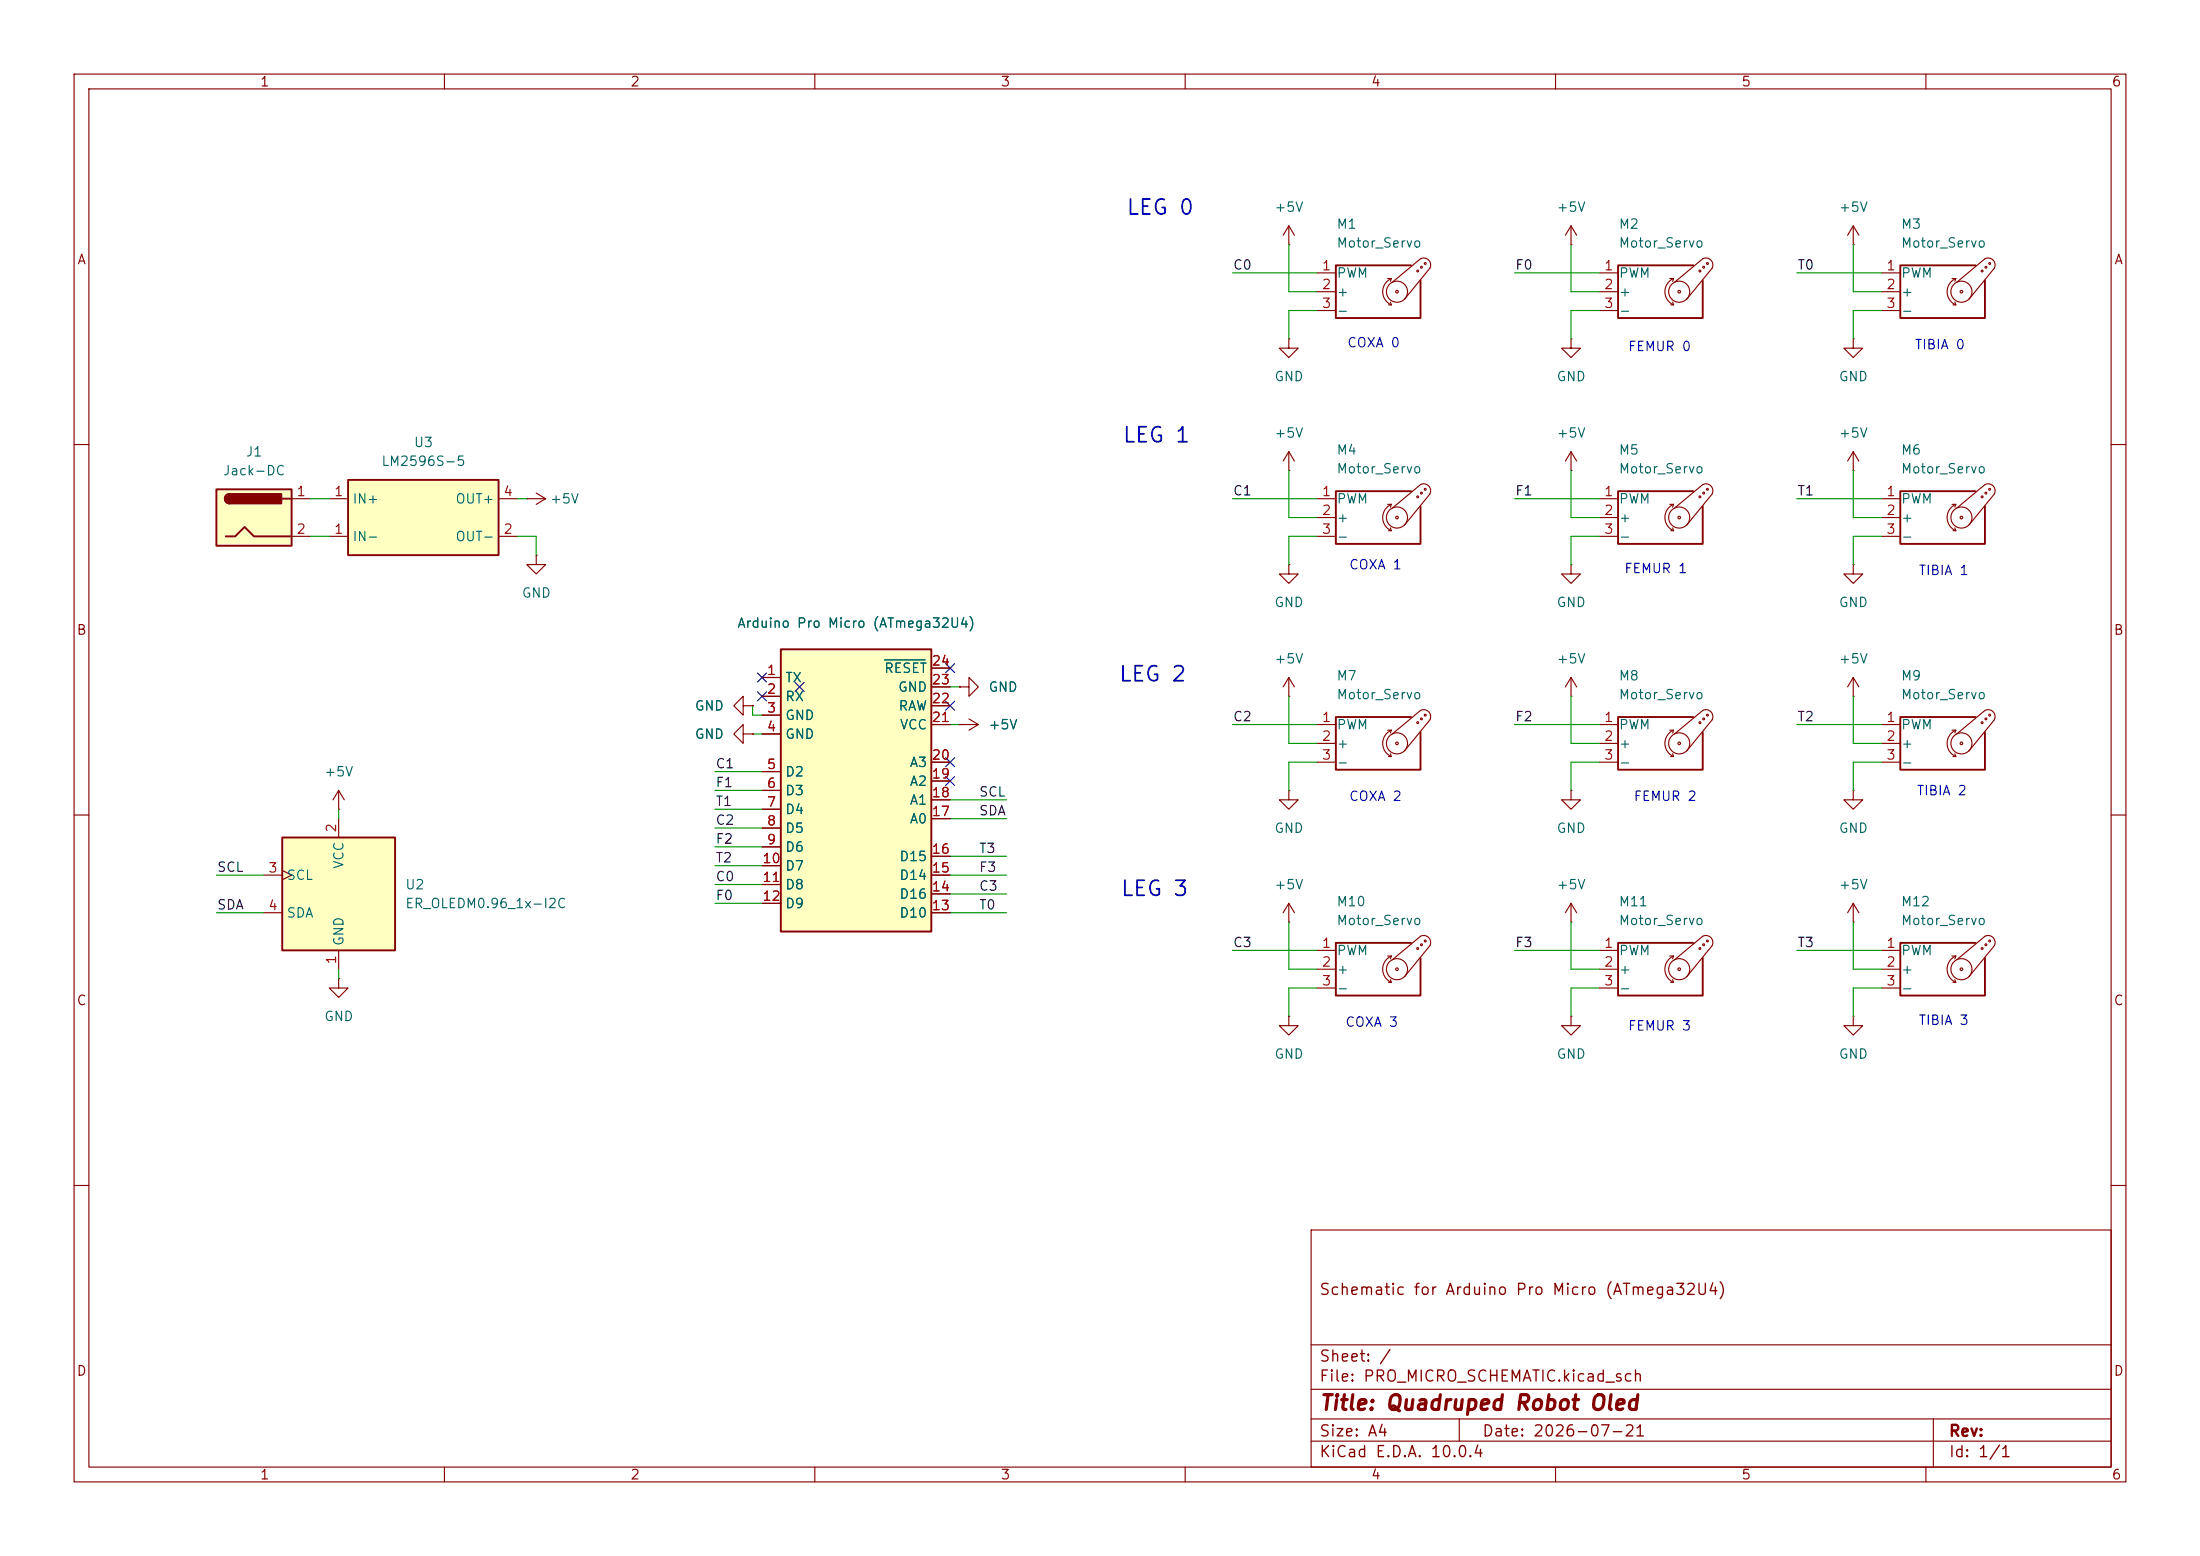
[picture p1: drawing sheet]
<svg xmlns="http://www.w3.org/2000/svg" width="297mm" height="210mm" viewBox="0 0 297 210" stroke-linecap="round" stroke-linejoin="round" font-family="sans-serif">
<g fill="none" stroke="#840000" stroke-width=".15">
<path d="M10 10h277v190h-277zM12 12h273v186h-273zM60 10v2M110 10v2M160 10v2M210 10v2M260 10v2M177.8 36.8h2.5M177.8 39.4h2.5M187.3 37.6h.5M187.8 37.6a1.94 1.94 0 0 0-1.1 1.8 1.94 1.94 0 0 0 1.1 1.7M187.8 37.6l-.1 .4"/>
<path d="M193 36.2a.94 .94 0 0 0-.1-1.1 .94 .94 0 0 0-1.1-.2l-3.8 3.2M193 36.2l-3.4 4.2M212.1 33h.1M212.1 30.5l-.8 1.3M212.1 30.5l.8 1.3M212.1 30.5v2.5M254 36.8h2.5M254 39.4h2.5M263.5 37.6h.5M264 37.6a1.94 1.94 0 0 0-1.1 1.8 1.94 1.94 0 0 0 1.1 1.7M264 37.6l-.1 .4M264.2 38.1l3.8-3.2a.94 .94 0 0 1 1.1 .2 .94 .94 0 0 1 .1 1.1l-3.4 4.2"/>
<path d="M174 45.7v1.3h1.3l-1.3 1.3-1.3-1.3h1.3M174 45.7h.1M177.8 41.9h2.5M187.5 41.1h.3M187.7 40.8l.1 .3M254 41.9h2.5M263.7 41.1h.3M263.9 40.8l.1 .3M10 60h2M212.1 76.2v1.3h1.3l-1.3 1.2-1.3-1.2h1.3M212.1 76.2h.1M212.1 63.5h.1"/>
<path d="M212.1 61v2.5M212.1 61l-.8 1.2M212.1 61l.8 1.2M215.9 67.3h2.5M215.9 69.9h2.5M215.9 72.4h2.5M225.4 68.1h.5M225.6 71.6h.3M225.8 71.2l.1 .4M225.9 68.1a1.94 1.94 0 0 0-1.1 1.8 1.94 1.94 0 0 0 1.1 1.7M225.9 68.1l-.1 .4M231.1 66.7a.94 .94 0 0 0-.1-1.1 .94 .94 0 0 0-1.1-.2l-3.8 3.2"/>
<path d="M231.1 66.7l-3.4 4.2M250.2 76.2v1.3h1.3l-1.3 1.2-1.3-1.2h1.3M250.2 76.2h.1M254 67.3h2.5M254 69.9h2.5M254 72.4h2.5M263.5 68.1h.5M263.7 71.6h.3M263.9 71.2l.1 .4M264 68.1a1.94 1.94 0 0 0-1.1 1.8 1.94 1.94 0 0 0 1.1 1.7M264 68.1l-.1 .4M269.2 66.7a.94 .94 0 0 0-.1-1.1 .94 .94 0 0 0-1.1-.2l-3.8 3.2"/>
<path d="M269.2 66.7l-3.4 4.2M285 60h2M100.3 95.3v-1.3l-1.2 1.3 1.2 1.2v-1.2h1.3M100.3 99.1v-1.3l-1.2 1.3 1.2 1.2v-1.2h1.3M101.6 95.3h.1M101.6 99.1h.1M129.5 97.8h.1M129.5 92.7h1.3v-1.3l1.3 1.3-1.3 1.3v-1.3M129.5 92.7h.1M129.5 97.8h2.6M130.8 97l1.3 .8M132.1 97.8l-1.3 .8"/>
<path d="M212.1 94h.1M212.1 91.4v2.6M212.1 91.4l-.8 1.3M212.1 91.4l.8 1.3M215.9 97.8h2.5M225.4 98.6h.5M225.9 98.6a1.94 1.94 0 0 0-1.1 1.7 1.94 1.94 0 0 0 1.1 1.8M225.9 98.6l-.1 .3M231.1 97.2a.94 .94 0 0 0-.1-1.1 .94 .94 0 0 0-1.1-.2l-3.8 3.2M231.1 97.2l-3.4 4.1M10 110h2M45.7 109.2h.1"/>
<path d="M45.7 106.7l-.7 1.3M45.7 106.7l.8 1.3M45.7 106.7v2.5M174 106.7v1.3h1.3l-1.3 1.2-1.3-1.2h1.3M174 106.7h.1M215.9 100.3h2.5M215.9 102.9h2.5M225.6 102.1h.3M225.8 101.7l.1 .4M285 110h2M174 137.2v1.2h1.3l-1.3 1.3-1.3-1.3h1.3M174 137.2h.1"/>
<path d="M174 124.5h.1M174 121.9l-.8 1.3M174 121.9l.8 1.3M174 121.9v2.6M177.8 128.3h2.5M177.8 130.8h2.5M177.8 133.4h2.5M187.3 129h.5M187.5 132.6h.3M187.7 132.2l.1 .4M187.8 129a1.94 1.94 0 0 0-1.1 1.8 1.94 1.94 0 0 0 1.1 1.8M187.8 129l-.1 .4"/>
<path d="M193 127.6a.94 .94 0 0 0-.1-1.1 .94 .94 0 0 0-1.1-.1l-3.8 3.1M193 127.6l-3.4 4.2M212.1 124.5h.1M212.1 137.2v1.2h1.3l-1.3 1.3-1.3-1.3h1.3M212.1 137.2h.1M212.1 121.9v2.6M212.1 121.9l-.8 1.3M212.1 121.9l.8 1.3M250.2 124.5h.1M250.2 121.9l-.8 1.3M250.2 121.9l.8 1.3M250.2 121.9v2.6"/>
<path d="M10 160h2M177 166h108v32h-108zM285 160h2M60 198v2M110 198v2M160 198v2M177 194.5h108M177 191.5h108M177 187.5h108M177 181.5h108M197 191.5v3M210 198v2"/>
<path d="M260 198v2M261 191.5v6.5"/>
<circle cx="188.6" cy="39.4" r=".18"/>
<circle cx="188.6" cy="39.4" r="1.42"/>
<circle cx="191.4" cy="36.6" r=".13"/>
<circle cx="191.9" cy="36.1" r=".13"/>
<circle cx="192.4" cy="35.6" r=".13"/>
<circle cx="264.8" cy="39.4" r="1.42"/>
<circle cx="264.8" cy="39.4" r=".18"/>
<circle cx="267.6" cy="36.6" r=".13"/>
<circle cx="268.1" cy="36.1" r=".13"/>
<circle cx="268.6" cy="35.6" r=".13"/>
<circle cx="226.7" cy="69.8" r=".18"/>
<circle cx="226.7" cy="69.8" r="1.42"/>
<circle cx="229.5" cy="67.1" r=".13"/>
<circle cx="230" cy="66.5" r=".13"/>
<circle cx="230.5" cy="66" r=".13"/>
<circle cx="264.8" cy="69.8" r="1.42"/>
<circle cx="264.8" cy="69.9" r=".18"/>
<circle cx="267.6" cy="67.1" r=".13"/>
<circle cx="268.1" cy="66.5" r=".13"/>
<circle cx="268.6" cy="66" r=".13"/>
<circle cx="229.5" cy="97.5" r=".13"/>
<circle cx="230" cy="97" r=".13"/>
<circle cx="230.5" cy="96.5" r=".13"/>
<circle cx="226.7" cy="100.3" r=".18"/>
<circle cx="226.7" cy="100.3" r="1.42"/>
<circle cx="188.6" cy="130.8" r=".18"/>
<circle cx="188.6" cy="130.8" r="1.42"/>
<circle cx="191.4" cy="128" r=".13"/>
<circle cx="191.9" cy="127.5" r=".13"/>
<circle cx="192.4" cy="127" r=".13"/>
</g>
<path d="M190.5 35.8h-10.2v7.1h11.5v-5.1M266.7 35.8h-10.2v7.1h11.5v-5.1M228.6 66.3h-10.2v7.1h11.5v-5.1M266.7 66.3h-10.2v7.1h11.5v-5.1M228.6 96.8h-10.2v7.1h11.5v-5.1M190.5 127.3h-10.2v7.1h11.5v-5.1" fill="none" stroke="#840000" stroke-width=".25"/>
<path d="M47 64.8h20.3v10.1h-20.3z" fill="#ffffc2"/>
<path d="M47 64.8h20.3v10.1h-20.3z" fill="none" stroke="#840000" stroke-width=".25"/>
<path d="M44.4 67.3h2.6M44.4 72.4h2.6M67.3 67.3h2.5M67.3 72.4h2.5" fill="none" stroke="#840000" stroke-width=".15"/>
<path d="M105.4 87.6h20.3v38.1h-20.3z" fill="#ffffc2"/>
<path d="M105.4 87.6h20.3v38.1h-20.3zM266.7 96.8h-10.2v7.1h11.5v-5.1" fill="none" stroke="#840000" stroke-width=".25"/>
<g fill="none" stroke="#840000" stroke-width=".15">
<path d="M71.1 67.3h.1M71.1 67.3h2.6M72.4 74.9v1.3h1.3l-1.3 1.3-1.3-1.3h1.3M72.4 74.9h.1M72.4 66.5l1.3 .8M73.7 67.3l-1.3 .8M102.9 91.4h2.5M102.9 94h2.5M102.9 96.5h2.5M102.9 99.1h2.5M125.7 97.8h2.6M125.7 95.3h2.6"/>
<path d="M125.7 92.7h2.6M125.7 90.2h2.6M174 94h.1M174 91.4l-.8 1.3M174 91.4l.8 1.3M174 91.4v2.6M250.2 94h.1M250.2 91.4l-.8 1.3M250.2 91.4l.8 1.3M250.2 91.4v2.6M254 97.8h2.5M263.5 98.6h.5"/>
<path d="M264 98.6a1.94 1.94 0 0 0-1.1 1.7 1.94 1.94 0 0 0 1.1 1.8M264 98.6l-.1 .3M264.2 99.1l3.8-3.2a.94 .94 0 0 1 1.1 .2 .94 .94 0 0 1 .1 1.1l-3.4 4.1M102.9 104.1h2.5M102.9 106.7h2.5M102.9 109.2h2.5M102.9 111.8h2.5M102.9 114.3h2.5M102.9 116.8h2.5M102.9 119.4h2.5M125.7 118.1h2.6M125.7 115.6h2.6"/>
<path d="M125.7 110.5h2.6M125.7 108h2.6M125.7 105.4h2.6M125.7 102.9h2.6M212.1 106.7v1.3h1.3l-1.3 1.2-1.3-1.2h1.3M212.1 106.7h.1M250.2 106.7v1.3h1.3l-1.3 1.2-1.3-1.2h1.3M250.2 106.7h.1M254 102.9h2.5M254 100.3h2.5M263.7 102.1h.3M263.9 101.7l.1 .4"/>
<path d="M102.9 121.9h2.5M125.7 123.2h2.6M125.7 120.7h2.6"/>
<circle cx="267.6" cy="97.5" r=".13"/>
<circle cx="268.1" cy="97" r=".13"/>
<circle cx="268.6" cy="96.5" r=".13"/>
<circle cx="264.8" cy="100.3" r="1.42"/>
<circle cx="264.8" cy="100.3" r=".18"/>
</g>
<path d="M119.4 89.1h5.5" fill="none" stroke="#006464" stroke-width=".15"/>
<path d="M38.1 113h15.2v15.3h-15.2z" fill="#ffffc2"/>
<path d="M190.5 96.8h-10.2v7.1h11.5v-5.1M38.1 113h15.2v15.3h-15.2z" fill="none" stroke="#840000" stroke-width=".25"/>
<g fill="none" stroke="#840000" stroke-width=".15">
<path d="M174 33h.1M174 30.5l-.8 1.3M174 30.5l.8 1.3M174 30.5v2.5M250.2 45.7v1.3h1.3l-1.3 1.3-1.3-1.3h1.3M250.2 45.7h.1M250.2 63.5h.1M250.2 61l-.8 1.2M250.2 61l.8 1.2M250.2 61v2.5M177.8 97.8h2.5M187.3 98.6h.5"/>
<path d="M187.8 98.6a1.94 1.94 0 0 0-1.1 1.7 1.94 1.94 0 0 0 1.1 1.8M187.8 98.6l-.1 .3M193 97.2a.94 .94 0 0 0-.1-1.1 .94 .94 0 0 0-1.1-.2l-3.8 3.2M193 97.2l-3.4 4.1M35.6 118.1h2.5M38.1 117.5l1.3 .6-1.3 .6M45.7 110.5v2.5M177.8 100.3h2.5M177.8 102.9h2.5M187.5 102.1h.3M187.7 101.7l.1 .4M35.6 123.2h2.5"/>
<path d="M45.7 132.1v1.3h1.3l-1.3 1.2-1.3-1.2h1.3M45.7 132.1h.1M45.7 128.3v2.5"/>
<circle cx="191.4" cy="97.5" r=".13"/>
<circle cx="191.9" cy="97" r=".13"/>
<circle cx="192.4" cy="96.5" r=".13"/>
<circle cx="188.6" cy="100.3" r=".18"/>
<circle cx="188.6" cy="100.3" r="1.42"/>
</g>
<path d="M29.2 66h10.2v7.7h-10.2z" fill="#ffffc2"/>
<path d="M228.6 35.8h-10.2v7.1h11.5v-5.1M29.2 66h10.2v7.7h-10.2zM30.5 72.4h1.2l1.3-1.3 1.3 1.3h5.1M31 66.7a.64 .64 0 0 0-.6 .6 .64 .64 0 0 0 .6 .6M38.1 67.3h1.3M190.5 66.3h-10.2v7.1h11.5v-5.1M228.6 127.3h-10.2v7.1h11.5v-5.1M266.7 127.3h-10.2v7.1h11.5v-5.1" fill="none" stroke="#840000" stroke-width=".25"/>
<g fill="#840000" stroke="#840000" stroke-width=".25">
<path d="M30.5 66.9l.5-.2v1.2a.63 .63 0 0 1-.6-.3 .63 .63 0 0 1 .1-.7z"/>
<path d="M31 66.7h7v1.2h-7z"/>
</g>
<g fill="none" stroke="#840000" stroke-width=".15">
<path d="M215.9 36.8h2.5M215.9 39.4h2.5M225.4 37.6h.5M225.9 37.6a1.94 1.94 0 0 0-1.1 1.8 1.94 1.94 0 0 0 1.1 1.7M225.9 37.6l-.1 .4M231.1 36.2a.94 .94 0 0 0-.1-1.1 .94 .94 0 0 0-1.1-.2l-3.8 3.2M231.1 36.2l-3.4 4.2M250.2 33h.1M250.2 30.5l-.8 1.3M250.2 30.5l.8 1.3M250.2 30.5v2.5M212.1 45.7v1.3h1.3l-1.3 1.3-1.3-1.3h1.3"/>
<path d="M212.1 45.7h.1M215.9 41.9h2.5M225.6 41.1h.3M225.8 40.8l.1 .3M39.4 67.3h2.5M39.4 72.4h2.5M174 63.5h.1M174 76.2v1.3h1.3l-1.3 1.2-1.3-1.2h1.3M174 76.2h.1M174 61l-.8 1.2M174 61l.8 1.2M174 61v2.5"/>
<path d="M177.8 67.3h2.5M177.8 72.4h2.5M177.8 69.9h2.5M187.3 68.1h.5M187.5 71.6h.3M187.7 71.2l.1 .4M187.8 68.1a1.94 1.94 0 0 0-1.1 1.8 1.94 1.94 0 0 0 1.1 1.7M187.8 68.1l-.1 .4M193 66.7a.94 .94 0 0 0-.1-1.1 .94 .94 0 0 0-1.1-.2l-3.8 3.2M193 66.7l-3.4 4.2M101.6 95.3h.1M101.6 99.1h.1"/>
<path d="M102.9 91.4h2.5M102.9 94h2.5M102.9 96.5h2.5M102.9 99.1h2.5M125.7 97.8h2.6M125.7 95.3h2.6M125.7 92.7h2.6M125.7 90.2h2.6M129.5 97.8h.1M129.5 92.7h.1M102.9 104.1h2.5M102.9 106.7h2.5"/>
<path d="M102.9 109.2h2.5M102.9 111.8h2.5M102.9 114.3h2.5M102.9 116.8h2.5M102.9 119.4h2.5M125.7 118.1h2.6M125.7 115.6h2.6M125.7 110.5h2.6M125.7 108h2.6M125.7 105.4h2.6M125.7 102.9h2.6M102.9 121.9h2.5"/>
<path d="M125.7 123.2h2.6M125.7 120.7h2.6M215.9 128.3h2.5M215.9 130.8h2.5M215.9 133.4h2.5M225.4 129h.5M225.6 132.6h.3M225.8 132.2l.1 .4M225.9 129a1.94 1.94 0 0 0-1.1 1.8 1.94 1.94 0 0 0 1.1 1.8M225.9 129l-.1 .4M231.1 127.6a.94 .94 0 0 0-.1-1.1 .94 .94 0 0 0-1.1-.1l-3.8 3.1M231.1 127.6l-3.4 4.2"/>
<path d="M250.2 137.2v1.2h1.3l-1.3 1.3-1.3-1.3h1.3M250.2 137.2h.1M254 128.3h2.5M254 130.8h2.5M254 133.4h2.5M263.5 129h.5M263.7 132.6h.3M263.9 132.2l.1 .4M264 129a1.94 1.94 0 0 0-1.1 1.8 1.94 1.94 0 0 0 1.1 1.8M264 129l-.1 .4M264.2 129.5l3.8-3.1a.94 .94 0 0 1 1.1 .1 .94 .94 0 0 1 .1 1.1l-3.4 4.2"/>
<circle cx="226.7" cy="39.4" r=".18"/>
<circle cx="226.7" cy="39.4" r="1.42"/>
<circle cx="229.5" cy="36.6" r=".13"/>
<circle cx="230" cy="36.1" r=".13"/>
<circle cx="230.5" cy="35.6" r=".13"/>
<circle cx="188.6" cy="69.8" r=".18"/>
<circle cx="188.6" cy="69.8" r="1.42"/>
<circle cx="191.4" cy="67.1" r=".13"/>
<circle cx="191.9" cy="66.5" r=".13"/>
<circle cx="192.4" cy="66" r=".13"/>
<circle cx="226.7" cy="130.8" r=".18"/>
<circle cx="226.7" cy="130.8" r="1.42"/>
<circle cx="229.5" cy="128" r=".13"/>
<circle cx="230" cy="127.5" r=".13"/>
<circle cx="230.5" cy="127" r=".13"/>
<circle cx="264.8" cy="130.8" r="1.42"/>
<circle cx="264.8" cy="130.8" r=".18"/>
<circle cx="267.6" cy="128" r=".13"/>
<circle cx="268.1" cy="127.5" r=".13"/>
<circle cx="268.6" cy="127" r=".13"/>
</g>
<g fill="none" stroke="#009600" stroke-width=".15">
<path d="M166.4 36.8h11.4M174 33v6.4h3.8M204.5 36.8h11.4M212.1 33v6.4h3.8M242.6 36.8h11.4M250.2 33v6.4h3.8M177.8 41.9h-3.8v3.8M215.9 41.9h-3.8v3.8M254 41.9h-3.8v3.8M41.9 67.3h2.5M41.9 72.4h2.5M69.8 67.3h1.3"/>
<path d="M69.8 72.4h2.6v2.5M166.4 67.3h11.4M174 63.5v6.4h3.8M177.8 72.4h-3.8v3.8M204.5 67.3h11.4M212.1 63.5v6.4h3.8M215.9 72.4h-3.8v3.8M242.6 67.3h11.4M250.2 63.5v6.4h3.8M254 72.4h-3.8v3.8M101.6 95.3v1.2h1.3M101.6 99.1h1.3"/>
<path d="M128.3 97.8h1.2M128.3 92.7h1.2M166.4 97.8h11.4M174 94v6.3h3.8M204.5 97.8h11.4M212.1 94v6.3h3.8M242.6 97.8h11.4M250.2 94v6.3h3.8M29.2 118.1h6.4M45.7 109.2v1.3M96.5 109.2h6.4M96.5 106.7h6.4"/>
<path d="M96.5 104.1h6.4M96.5 116.8h6.4M96.5 114.3h6.4M96.5 111.8h6.4M96.5 119.4h6.4M128.3 108h7.6M128.3 110.5h7.6M128.3 118.1h7.6M128.3 115.6h7.6M177.8 102.9h-3.8v3.8M215.9 102.9h-3.8v3.8M254 102.9h-3.8v3.8"/>
<path d="M29.2 123.2h6.4M45.7 130.8v1.3M96.5 121.9h6.4M128.3 123.2h7.6M128.3 120.7h7.6M166.4 128.3h11.4M174 124.5v6.3h3.8M177.8 133.4h-3.8v3.8M204.5 128.3h11.4M212.1 124.5v6.3h3.8M215.9 133.4h-3.8v3.8M242.6 128.3h11.4"/>
<path d="M250.2 124.5v6.3h3.8M254 133.4h-3.8v3.8"/>
</g>
<g fill="none" stroke="#000084" stroke-width=".15">
<path d="M102.3 93.4l1.2 1.2M102.3 90.8l1.2 1.2M103.5 93.4l-1.2 1.2M103.5 90.8l-1.2 1.2M107.3 92.1l1.3 1.2M108.6 92.1l-1.3 1.2M127.7 94.6l1.2 1.3M127.7 89.6l1.2 1.2M128.9 94.6l-1.2 1.3M128.9 89.6l-1.2 1.2M127.7 104.8l1.2 1.2M127.7 102.3l1.2 1.2"/>
<path d="M128.9 104.8l-1.2 1.2M128.9 102.3l-1.2 1.2"/>
</g>
<path d="M119.4 89.1h5.5" fill="none" stroke="#006464" stroke-width=".15"/>
<g font-size="2" fill="#0000c2">
<text x="151.9" y="29.5">LEG 0</text>
<text x="151.4" y="60.2">LEG 1</text>
<text x="150.9" y="92.5">LEG 2</text>
<text x="151.2" y="121.4">LEG 3</text>
</g>
<text font-size="2" fill="#840000" x="178" y="190.8">Title: Quadruped Robot Oled</text>
<g font-size="1.5" fill="#840000">
<text x="178" y="175.2">Schematic for Arduino Pro Micro (ATmega32U4)</text>
<text x="178" y="184.2">Sheet: /</text>
<text x="178" y="186.9">File: PRO_MICRO_SCHEMATIC.kicad_sch</text>
<text x="178" y="197.1">KiCad E.D.A. 10.0.4</text>
<text x="178" y="194.3">Size: A4</text>
<text x="200" y="194.3">Date: 2026-07-21</text>
<text x="263" y="194.3">Rev:</text>
<text x="263" y="197.1">Id: 1/1</text>
</g>
<g font-size="1.3" fill="#840000">
<text x="35" y="12">1</text>
<text x="85" y="12">2</text>
<text x="135" y="12">3</text>
<text x="185" y="12">4</text>
<text x="235" y="12">5</text>
<text x="285" y="12">6</text>
<text x="10.3" y="36">A</text>
<text x="285.3" y="36">A</text>
<text x="10.3" y="86">B</text>
<text x="285.3" y="86">B</text>
<text x="10.3" y="136">C</text>
<text x="285.3" y="136">C</text>
<text x="10.3" y="186">D</text>
<text x="285.3" y="186">D</text>
<text x="35" y="200">1</text>
<text x="85" y="200">2</text>
<text x="135" y="200">3</text>
<text x="185" y="200">4</text>
<text x="235" y="200">5</text>
<text x="285" y="200">6</text>
</g>
<g font-size="1.3" fill="#006464">
<text x="172" y="28.9">+5V</text>
<text x="210.1" y="28.9">+5V</text>
<text x="248.2" y="28.9">+5V</text>
<text x="180.3" y="31.2">M1</text>
<text x="180.3" y="33.7">Motor_Servo</text>
<text x="218.4" y="31.2">M2</text>
<text x="218.4" y="33.7">Motor_Servo</text>
<text x="256.5" y="31.2">M3</text>
<text x="256.5" y="33.7">Motor_Servo</text>
<text x="180.4" y="37.8">PWM</text>
<text x="180.4" y="40.3">+</text>
<text x="218.5" y="37.8">PWM</text>
<text x="218.5" y="40.3">+</text>
<text x="256.6" y="37.8">PWM</text>
<text x="256.6" y="40.3">+</text>
<text x="180.4" y="42.9">-</text>
<text x="218.5" y="42.9">-</text>
<text x="256.6" y="42.9">-</text>
<text x="172" y="51.8">GND</text>
<text x="210.1" y="51.8">GND</text>
<text x="248.2" y="51.8">GND</text>
<text x="172" y="59.4">+5V</text>
<text x="210.1" y="59.4">+5V</text>
<text x="248.2" y="59.4">+5V</text>
<text x="30" y="64.5">Jack-DC</text>
<text x="33.1" y="61.9">J1</text>
<text x="51.4" y="63.2">LM2596S-5</text>
<text x="55.8" y="60.7">U3</text>
<text x="180.3" y="61.7">M4</text>
<text x="180.3" y="64.2">Motor_Servo</text>
<text x="218.4" y="61.7">M5</text>
<text x="218.4" y="64.2">Motor_Servo</text>
<text x="256.5" y="61.7">M6</text>
<text x="256.5" y="64.2">Motor_Servo</text>
<text x="47.5" y="68.3">IN+</text>
<text x="61.4" y="68.3">OUT+</text>
<text x="74.2" y="68.3">+5V</text>
<text x="180.4" y="68.3">PWM</text>
<text x="180.4" y="70.8">+</text>
<text x="218.5" y="68.3">PWM</text>
<text x="218.5" y="70.8">+</text>
<text x="256.6" y="68.3">PWM</text>
<text x="256.6" y="70.8">+</text>
<text x="47.5" y="73.4">IN-</text>
<text x="61.4" y="73.4">OUT-</text>
<text x="180.4" y="73.4">-</text>
<text x="218.5" y="73.4">-</text>
<text x="256.6" y="73.4">-</text>
<text x="70.4" y="81">GND</text>
<text x="172" y="82.3">GND</text>
<text x="210.1" y="82.3">GND</text>
<text x="248.2" y="82.3">GND</text>
<text x="99.4" y="85">Arduino Pro Micro (ATmega32U4)</text>
<text x="172" y="89.9">+5V</text>
<text x="210.1" y="89.9">+5V</text>
<text x="248.2" y="89.9">+5V</text>
<text x="105.9" y="92.4">TX</text>
<text x="105.9" y="95">RX</text>
<text x="119.3" y="91.1">RESET</text>
<text x="121.1" y="93.7">GND</text>
<text x="133.4" y="93.7">GND</text>
<text x="180.3" y="92.2">M7</text>
<text x="180.3" y="94.7">Motor_Servo</text>
<text x="218.4" y="92.2">M8</text>
<text x="218.4" y="94.7">Motor_Servo</text>
<text x="256.5" y="92.2">M9</text>
<text x="256.5" y="94.7">Motor_Servo</text>
<text x="93.7" y="96.2">GND</text>
<text x="93.7" y="100">GND</text>
<text x="105.9" y="97.5">GND</text>
<text x="105.9" y="100">GND</text>
<text x="121.2" y="96.2">RAW</text>
<text x="121.4" y="98.8">VCC</text>
<text x="133.4" y="98.8">+5V</text>
<text x="180.4" y="98.8">PWM</text>
<text x="180.4" y="101.3">+</text>
<text x="218.5" y="98.8">PWM</text>
<text x="218.5" y="101.3">+</text>
<text x="256.6" y="98.8">PWM</text>
<text x="256.6" y="101.3">+</text>
<text x="43.7" y="105.1">+5V</text>
<text x="105.9" y="105.1">D2</text>
<text x="105.9" y="107.7">D3</text>
<text x="122.7" y="106.4">A2</text>
<text x="122.7" y="103.8">A3</text>
<text x="180.4" y="103.8">-</text>
<text x="218.5" y="103.8">-</text>
<text x="256.6" y="103.8">-</text>
<text x="105.9" y="110.2">D4</text>
<text x="105.9" y="112.7">D5</text>
<text x="122.7" y="111.5">A0</text>
<text x="122.7" y="108.9">A1</text>
<text x="172" y="112.7">GND</text>
<text x="210.1" y="112.7">GND</text>
<text x="248.2" y="112.7">GND</text>
<text x="38.6" y="119.1">SCL</text>
<text x="46.7" y="117.4" transform="rotate(-90 46.7 117.4)">VCC</text>
<text x="105.9" y="115.3">D6</text>
<text x="105.9" y="117.8">D7</text>
<text x="121.3" y="119.1">D14</text>
<text x="121.3" y="116.5">D15</text>
<text x="38.6" y="124.2">SDA</text>
<text x="54.6" y="120.4">U2</text>
<text x="54.6" y="122.9">ER_OLEDM0.96_1x-I2C</text>
<text x="105.9" y="120.4">D8</text>
<text x="105.9" y="122.9">D9</text>
<text x="121.3" y="124.2">D10</text>
<text x="121.3" y="121.6">D16</text>
<text x="172" y="120.4">+5V</text>
<text x="180.3" y="122.6">M10</text>
<text x="180.3" y="125.2">Motor_Servo</text>
<text x="210.1" y="120.4">+5V</text>
<text x="218.4" y="122.6">M11</text>
<text x="218.4" y="125.2">Motor_Servo</text>
<text x="248.2" y="120.4">+5V</text>
<text x="256.5" y="122.6">M12</text>
<text x="256.5" y="125.2">Motor_Servo</text>
<text x="46.7" y="127.8" transform="rotate(-90 46.7 127.8)">GND</text>
<text x="180.4" y="129.2">PWM</text>
<text x="180.4" y="131.8">+</text>
<text x="218.5" y="129.2">PWM</text>
<text x="218.5" y="131.8">+</text>
<text x="256.6" y="129.2">PWM</text>
<text x="256.6" y="131.8">+</text>
<text x="180.4" y="134.3">-</text>
<text x="218.5" y="134.3">-</text>
<text x="256.6" y="134.3">-</text>
<text x="43.7" y="138.1">GND</text>
<text x="172" y="143.2">GND</text>
<text x="210.1" y="143.2">GND</text>
<text x="248.2" y="143.2">GND</text>
</g>
<g font-size="1.3" fill="#0f0f0f">
<text x="166.4" y="36.7">C0</text>
<text x="204.5" y="36.7">F0</text>
<text x="242.6" y="36.7">T0</text>
<text x="166.4" y="67.2">C1</text>
<text x="204.5" y="67.2">F1</text>
<text x="242.6" y="67.2">T1</text>
<text x="166.4" y="97.7">C2</text>
<text x="204.5" y="97.7">F2</text>
<text x="242.6" y="97.7">T2</text>
<text x="96.5" y="104">C1</text>
<text x="96.5" y="106.6">F1</text>
<text x="132.1" y="107.8">SCL</text>
<text x="96.5" y="109.1">T1</text>
<text x="96.5" y="111.6">C2</text>
<text x="132.1" y="110.4">SDA</text>
<text x="29.2" y="118">SCL</text>
<text x="96.5" y="119.3">C0</text>
<text x="96.5" y="116.7">T2</text>
<text x="96.5" y="114.2">F2</text>
<text x="132.1" y="118">F3</text>
<text x="132.1" y="115.4">T3</text>
<text x="29.2" y="123.1">SDA</text>
<text x="96.5" y="121.8">F0</text>
<text x="132.1" y="123.1">T0</text>
<text x="132.1" y="120.5">C3</text>
<text x="166.4" y="128.1">C3</text>
<text x="204.5" y="128.1">F3</text>
<text x="242.6" y="128.1">T3</text>
</g>
<g font-size="1.3" fill="#a90000">
<text x="178.4" y="36.8">1</text>
<text x="178.4" y="39.3">2</text>
<text x="178.4" y="41.9">3</text>
<text x="216.5" y="36.8">1</text>
<text x="216.5" y="39.3">2</text>
<text x="216.5" y="41.9">3</text>
<text x="254.6" y="36.8">1</text>
<text x="254.6" y="39.3">2</text>
<text x="254.6" y="41.9">3</text>
<text x="39.9" y="67.3">1</text>
<text x="45" y="67.3">1</text>
<text x="67.9" y="67.3">4</text>
<text x="178.4" y="67.3">1</text>
<text x="178.4" y="69.8">2</text>
<text x="216.5" y="67.3">1</text>
<text x="216.5" y="69.8">2</text>
<text x="254.6" y="67.3">1</text>
<text x="254.6" y="69.8">2</text>
<text x="39.9" y="72.4">2</text>
<text x="45" y="72.4">1</text>
<text x="67.9" y="72.4">2</text>
<text x="178.4" y="72.4">3</text>
<text x="216.5" y="72.4">3</text>
<text x="254.6" y="72.4">3</text>
<text x="103.4" y="91.4">1</text>
<text x="103.4" y="94">2</text>
<text x="125.7" y="95.2">22</text>
<text x="125.7" y="92.7">23</text>
<text x="125.7" y="90.1">24</text>
<text x="103.4" y="96.5">3</text>
<text x="103.4" y="99">4</text>
<text x="125.7" y="97.8">21</text>
<text x="178.4" y="97.8">1</text>
<text x="178.4" y="100.3">2</text>
<text x="216.5" y="97.8">1</text>
<text x="216.5" y="100.3">2</text>
<text x="254.6" y="97.8">1</text>
<text x="254.6" y="100.3">2</text>
<text x="103.4" y="104.1">5</text>
<text x="103.4" y="106.7">6</text>
<text x="125.7" y="107.9">18</text>
<text x="125.7" y="105.4">19</text>
<text x="125.7" y="102.8">20</text>
<text x="178.4" y="102.8">3</text>
<text x="216.5" y="102.8">3</text>
<text x="254.6" y="102.8">3</text>
<text x="45.7" y="112.5" transform="rotate(-90 45.7 112.5)">2</text>
<text x="103.4" y="109.2">7</text>
<text x="103.4" y="111.7">8</text>
<text x="125.7" y="110.5">17</text>
<text x="36.1" y="118.1">3</text>
<text x="102.8" y="116.8">10</text>
<text x="102.8" y="119.4">11</text>
<text x="103.4" y="114.3">9</text>
<text x="125.7" y="118.1">15</text>
<text x="125.7" y="115.5">16</text>
<text x="36.1" y="123.2">4</text>
<text x="102.8" y="121.9">12</text>
<text x="125.7" y="123.2">13</text>
<text x="125.7" y="120.6">14</text>
<text x="45.7" y="130.2" transform="rotate(-90 45.7 130.2)">1</text>
<text x="178.4" y="128.2">1</text>
<text x="178.4" y="130.8">2</text>
<text x="216.5" y="128.2">1</text>
<text x="216.5" y="130.8">2</text>
<text x="254.6" y="128.2">1</text>
<text x="254.6" y="130.8">2</text>
<text x="178.4" y="133.3">3</text>
<text x="216.5" y="133.3">3</text>
<text x="254.6" y="133.3">3</text>
</g>
<g font-size="1.3" fill="#0000c2">
<text x="181.8" y="47.2">COXA 0</text>
<text x="219.7" y="47.7">FEMUR 0</text>
<text x="258.4" y="47.5">TIBIA 0</text>
<text x="182" y="77.2">COXA 1</text>
<text x="219.2" y="77.7">FEMUR 1</text>
<text x="258.9" y="77.9">TIBIA 1</text>
<text x="258.7" y="107.7">TIBIA 2</text>
<text x="182" y="108.4">COXA 2</text>
<text x="220.5" y="108.4">FEMUR 2</text>
<text x="181.5" y="138.9">COXA 3</text>
<text x="219.7" y="139.4">FEMUR 3</text>
<text x="258.9" y="138.6">TIBIA 3</text>
</g>
</svg>
